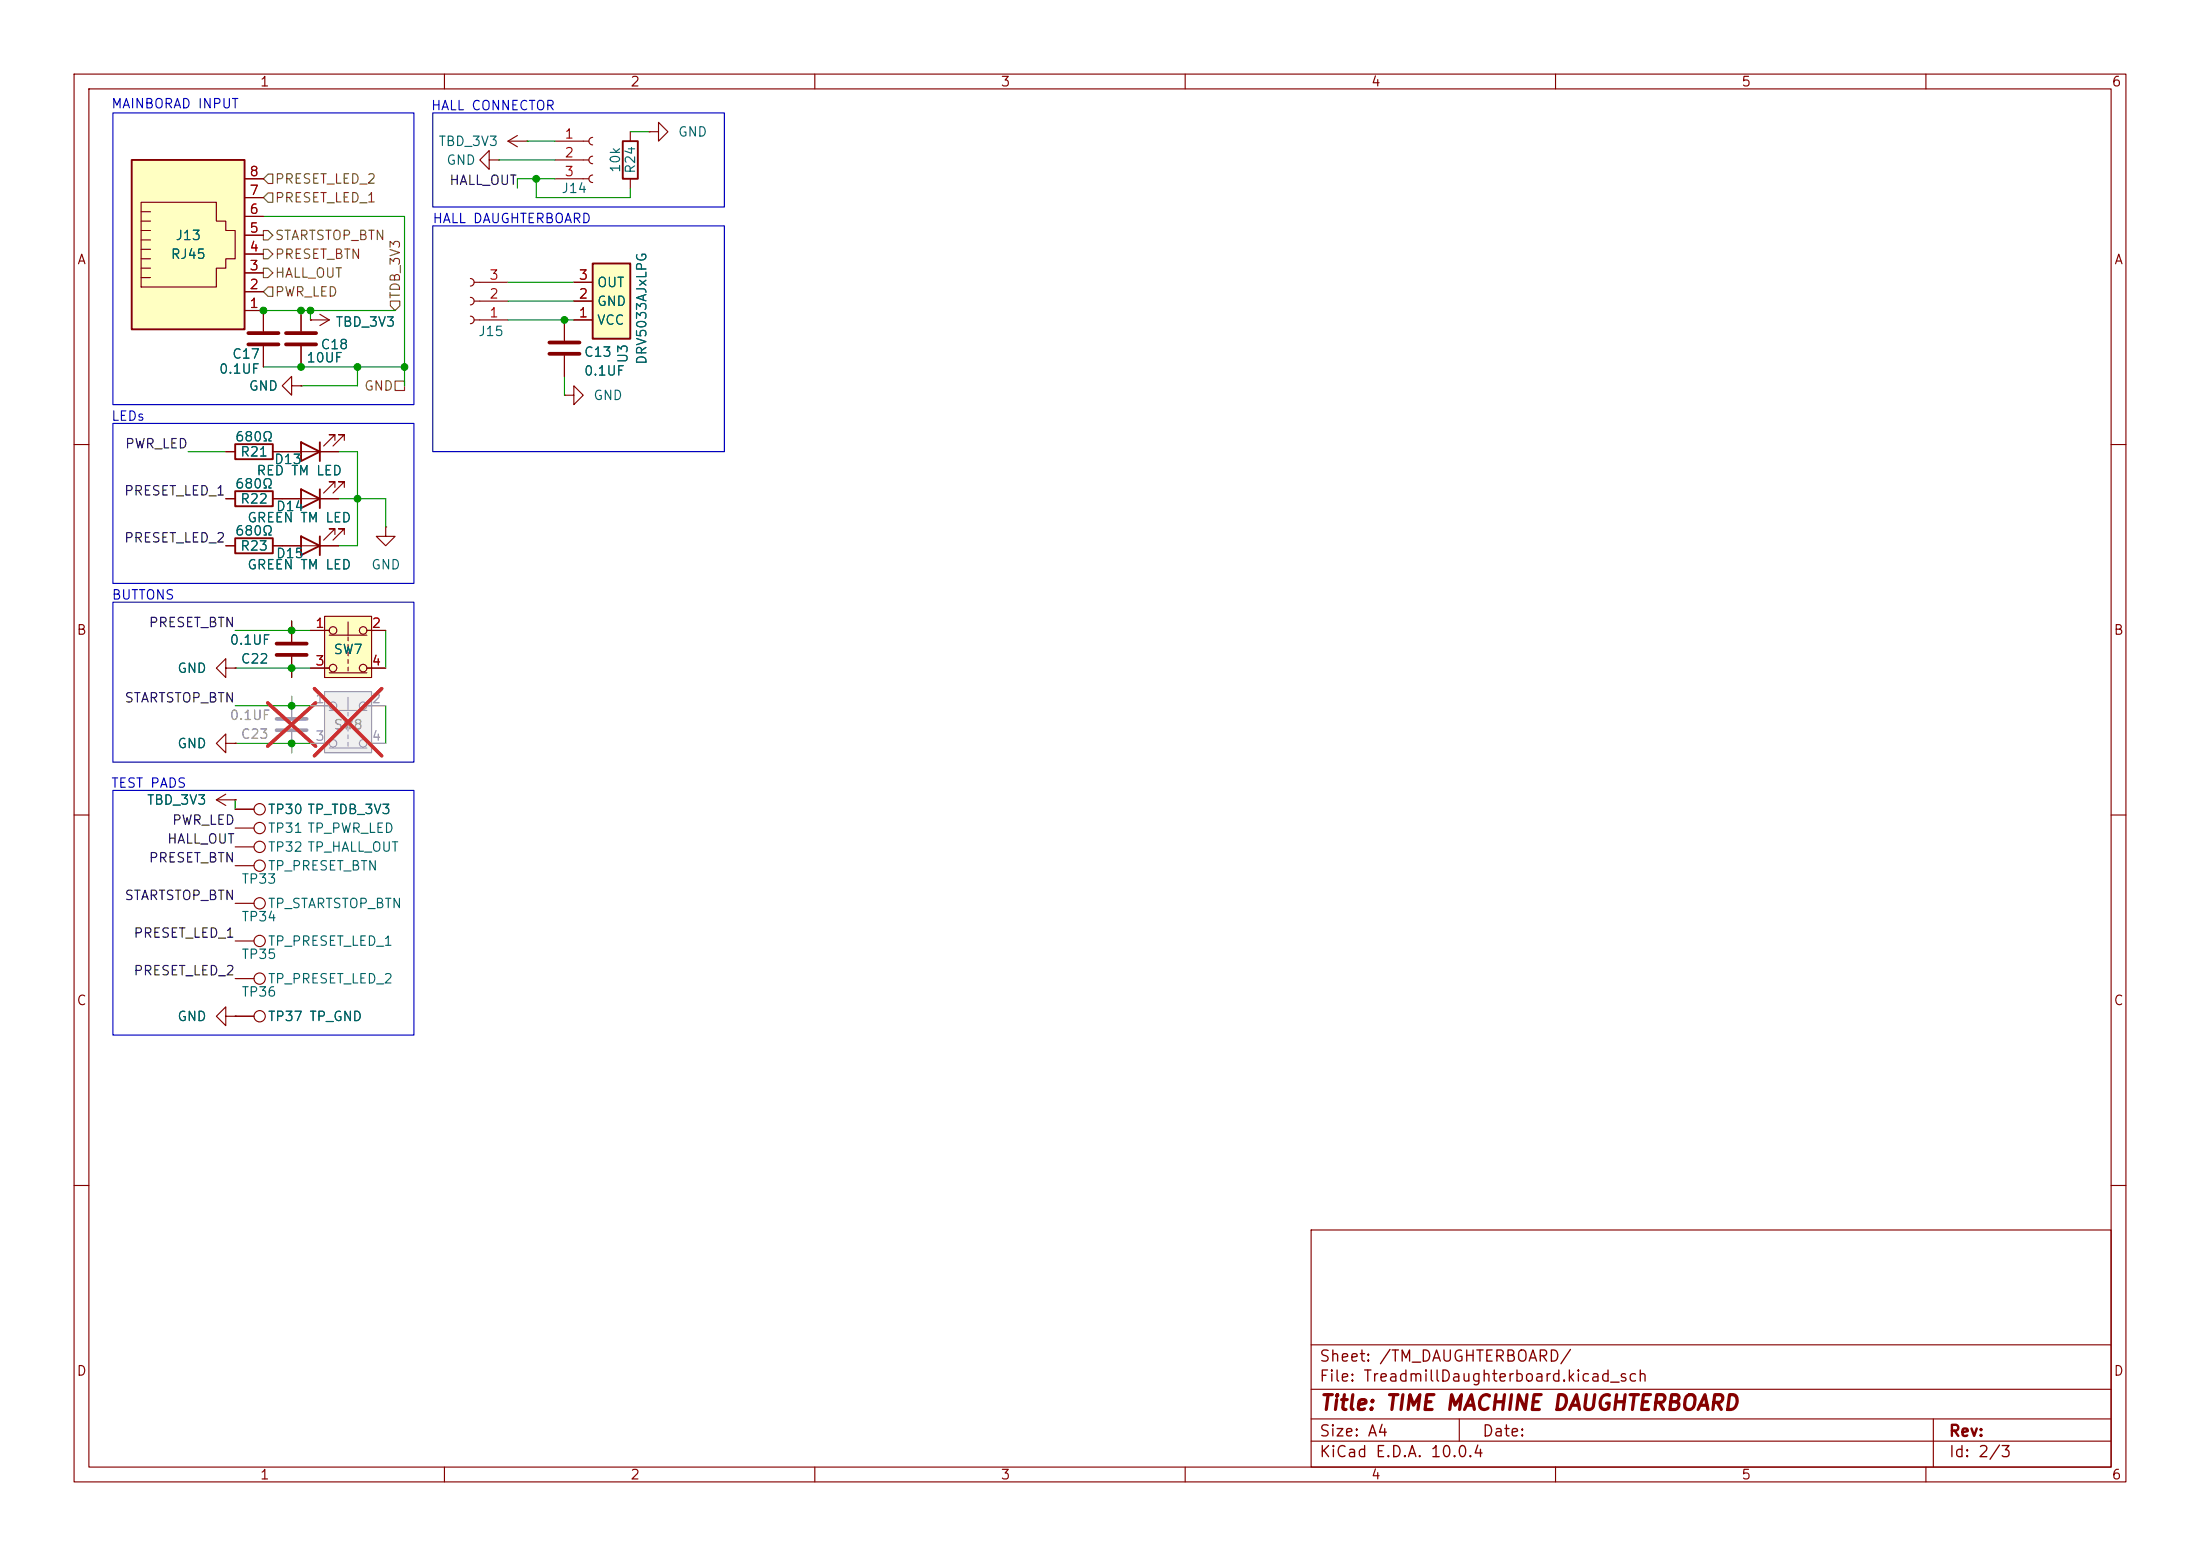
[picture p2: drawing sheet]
<svg xmlns="http://www.w3.org/2000/svg" width="297mm" height="210mm" viewBox="0 0 297 210" stroke-linecap="round" stroke-linejoin="round" font-family="sans-serif">
<g fill="none" stroke="#840000" stroke-width=".15">
<path d="M10 10h277v190h-277zM12 12h273v186h-273zM60 10v2M110 10v2M160 10v2M210 10v2M260 10v2M10 60h2M285 60h2M10 110h2M30.5 100.3v-1.2l-1.3 1.2 1.3 1.3v-1.3h1.2M31.7 100.3h.1"/>
<path d="M285 110h2M10 160h2M177 166h108v32h-108zM285 160h2M60 198v2M110 198v2M160 198v2M177 194.5h108M177 191.5h108M177 187.5h108M177 181.5h108M197 191.5v3"/>
<path d="M210 198v2M260 198v2M261 191.5v6.5"/>
</g>
<path d="M80 35.6h5.1v10.1h-5.1z" fill="#ffffc2"/>
<path d="M80 35.6h5.1v10.1h-5.1z" fill="none" stroke="#840000" stroke-width=".25"/>
<g fill="none" stroke="#840000" stroke-width=".15">
<path d="M68.6 19.1l1.2 .7M68.6 19.1h2.5M69.8 18.3l-1.2 .8M71.1 19.1h.1M63.5 37.6a.51 .51 0 0 1 .5 .5 .51 .51 0 0 1-.5 .5M64 38.1h4.6M66 21.6v-1.3l-1.2 1.3 1.2 1.3v-1.3h1.3M67.3 21.6h.1M77.5 38.1h2.5M41.9 43.2h.1M41.9 43.2h2.5M43.2 42.4l1.2 .8"/>
<path d="M44.4 43.2l-1.2 .7M63.5 42.7a.51 .51 0 0 1 .5 .5 .51 .51 0 0 1-.5 .5M63.5 40.1a.51 .51 0 0 1 .5 .5 .51 .51 0 0 1-.5 .5M64 43.2h4.6M64 40.6h4.6M76.2 53.3h1.3v-1.2l1.2 1.2-1.2 1.3v-1.3M76.2 53.3h.1M76.2 43.2v2.8M76.2 48v2.8M77.5 43.2h2.5M77.5 40.6h2.5M29.2 108l1.3 .7"/>
<path d="M29.2 108h2.5M30.5 107.2l-1.3 .8M31.7 108h.1M31.7 109.2h2.6M31.7 111.8h2.6M30.5 137.2v-1.3l-1.3 1.3 1.3 1.2v-1.2h1.2M31.7 137.2h.1M31.7 132.1h2.6M31.7 137.2h2.6M31.7 121.9h2.6"/>
<circle cx="35.1" cy="111.8" r=".76"/>
<circle cx="35.1" cy="109.2" r=".76"/>
<circle cx="35.1" cy="121.9" r=".76"/>
<circle cx="35.1" cy="132.1" r=".76"/>
<circle cx="35.1" cy="137.2" r=".76"/>
</g>
<path d="M74.2 46.2h4M74.2 47.8h4" fill="none" stroke="#840000" stroke-width=".51"/>
<path d="M43.8 83.2h6.4v8.2h-6.4z" fill="#ffffc2"/>
<g fill="none" stroke="#840000" stroke-width=".15">
<path d="M39.4 83.8v2.8M39.4 88.6v2.8M41.9 85.1h2.5M41.9 90.2h2.5M43.8 83.2h6.4v8.2h-6.4zM44.4 85.7h5.1M44.4 90.8h5.1M47 83.9v1.8M47 86v.5M47 87v.5M47 88v.5M47 89v.5"/>
<path d="M47 90v.6M49.5 85.1h2.6M49.5 90.2h2.6"/>
<circle cx="45" cy="85.1" r=".51"/>
<circle cx="45" cy="90.2" r=".51"/>
<circle cx="49" cy="90.2" r=".51"/>
<circle cx="49" cy="85.1" r=".51"/>
</g>
<path d="M37.3 88.4h4.1M37.3 86.9h4.1" fill="none" stroke="#840000" stroke-width=".51"/>
<path d="M37.3 98.6h4.1M37.3 97h4.1" fill="none" stroke="#a1a1a1" stroke-width=".51"/>
<path d="M39.4 94v2.8M39.4 98.8v2.8" fill="none" stroke="#a1a1a1" stroke-width=".15"/>
<path d="M36.1 94.9l6.5 5.8M42.6 94.9l-6.5 5.8" fill="none" stroke="#e12e31" stroke-width=".46"/>
<path d="M43.8 93.3h6.4v8.3h-6.4z" fill="#f0f0f0"/>
<g fill="none" stroke="#a1a1a1" stroke-width=".15">
<path d="M41.9 95.3h2.5M43.8 93.3h6.4v8.3h-6.4zM44.4 95.9h5.1M47 94.1v1.8M47 96.1v.5M47 97.2v.5M47 98.2v.5M47 99.2v.5M49.5 95.3h2.6M41.9 100.3h2.5M44.4 101h5.1M47 100.2v.5"/>
<path d="M49.5 100.3h2.6"/>
<circle cx="45" cy="95.3" r=".51"/>
<circle cx="49" cy="95.3" r=".51"/>
<circle cx="45" cy="100.3" r=".51"/>
<circle cx="49" cy="100.3" r=".51"/>
</g>
<path d="M42.4 92.9l9.1 9.1M51.5 92.9l-9.1 9.1" fill="none" stroke="#e12e31" stroke-width=".46"/>
<g fill="none" stroke="#840000" stroke-width=".15">
<path d="M74.9 19.1h4.6M80 18.5a.51 .51 0 0 0-.5 .6 .51 .51 0 0 0 .5 .5M85.1 17.8v1.3M87.6 17.8h1.3v-1.3l1.3 1.3-1.3 1.3v-1.3M87.6 17.8h.1M74.9 21.6h4.6M74.9 24.1h4.6M80 21.1a.51 .51 0 0 0-.5 .5 .51 .51 0 0 0 .5 .5M80 23.6a.51 .51 0 0 0-.5 .5 .51 .51 0 0 0 .5 .5M85.1 24.1v1.3M35.6 41.9v2.8M35.6 46.7v2.8"/>
<path d="M40.6 41.9v2.8M40.6 46.7v2.8M45.2 59.4v-.7h-.8h.8l-1.5 1.5M46.5 59.4v-.7h-.8h.8l-1.5 1.5M30.5 73.7h1.2M30.5 61h1.2M30.5 67.3h1.2M36.8 73.7h8.9M36.8 61h8.9M36.8 67.3h8.9M45.2 72.1v-.7h-.8h.8l-1.5 1.5M45.2 65.8v-.8h-.8h.8l-1.5 1.5"/>
<path d="M46.5 72.1v-.7h-.8h.8l-1.5 1.5M46.5 65.8v-.8h-.8h.8l-1.5 1.5M52.1 71.1v1.3h1.2l-1.2 1.3-1.3-1.3h1.3M52.1 71.1h.1M30.5 90.2v-1.3l-1.3 1.3 1.3 1.2v-1.2h1.2M31.7 90.2h.1M31.7 114.3h2.6M31.7 116.8h2.6M31.7 127h2.6"/>
<circle cx="35.1" cy="116.8" r=".76"/>
<circle cx="35.1" cy="114.3" r=".76"/>
<circle cx="35.1" cy="127" r=".76"/>
</g>
<path d="M84.1 19.1h2v5h-2zM31.7 59.9h5.1v2.1h-5.1zM40.6 59.7l2.6 1.3-2.6 1.2zM43.2 59.7v2.5M31.7 72.6h5.1v2.1h-5.1zM31.7 66.3h5.1v2h-5.1zM40.6 72.4l2.6 1.3-2.6 1.2zM40.6 66l2.6 1.3-2.6 1.3zM43.2 66v2.6M43.2 72.4v2.5" fill="none" stroke="#840000" stroke-width=".25"/>
<path d="M33.5 45h4.1M33.5 46.5h4.1M38.6 45h4.1M38.6 46.5h4.1" fill="none" stroke="#840000" stroke-width=".51"/>
<path d="M17.8 21.6h15.2v22.9h-15.2z" fill="#ffffc2"/>
<g fill="none" stroke="#840000" stroke-width=".15">
<path d="M19 32.4h1.3M19 33.7h1.3M19 34.9h1.3M19 36.2h1.3M19 37.5h1.3M19 27.3h10.2v2.5h1.3v1.3h1.2v3.8h-1.2v1.3h-1.3v2.5h-10.2zM19 31.1h1.3M19 28.6h1.3M19 29.8h1.3M33 39.4h2.6M33 36.8h2.6M33 34.3h2.6"/>
<path d="M33 31.8h2.6M33 29.2h2.6M33 26.7h2.6M33 24.1h2.6M77.5 38.1h2.5M33 41.9h2.6v2.8M35.6 46.7v2.8M39.4 52.1v-1.3l-1.3 1.3 1.3 1.2v-1.2h1.2M40.6 52.1h.1M40.6 41.9v2.8M40.6 46.7v2.8M41.9 43.2h.1"/>
<path d="M76.2 43.2v2.8M76.2 48v2.8M77.5 43.2h2.5M77.5 40.6h2.5M30.5 73.7h1.2M30.5 67.3h1.2M30.5 61h1.2M36.8 73.7h3.8M36.8 67.3h3.8M36.8 61h3.8M43.2 73.7h2.5M43.2 67.3h2.5"/>
<path d="M43.2 61h2.5M31.7 90.2h.1M39.4 83.8v2.8M39.4 88.6v2.8M41.9 85.1h2.5M41.9 90.2h2.5M49.5 85.1h2.6M49.5 90.2h2.6M31.7 100.3h.1M31.7 108h.1M31.7 109.2h2.6M31.7 137.2h.1"/>
<path d="M31.7 137.2h2.6"/>
</g>
<path d="M17.8 21.6h15.2v22.9h-15.2z" fill="none" stroke="#840000" stroke-width=".25"/>
<path d="M35.6 24.1l.6-.6h.6v1.3h-.6zM35.6 26.7l.6-.7h.6v1.3h-.6zM35.6 39.4l.6-.7h.6v1.3h-.6zM35.6 33.7h.6l.6 .6-.6 .6h-.6zM35.6 36.2h.6l.6 .6-.6 .7h-.6zM35.6 31.1h.6l.6 .7-.6 .6h-.6zM52.7 40.6h1.3v.7l-.7 .6-.6-.6zM53.3 51.4h1.3v1.3h-1.3z" fill="none" stroke="#725600" stroke-width=".15"/>
<g fill="none" stroke="#009600" stroke-width=".15">
<path d="M71.1 19.1h3.8M85.1 17.8h2.5M35.6 29.2h19v22.9M67.3 21.6h7.6M68.6 38.1h8.9M72.4 24.1v2.6h12.7v-1.3M74.9 24.1h-5.1v1.3M35.6 49.5h19M35.6 41.9h17.7M41.9 41.9v1.3M48.3 49.5v2.6h-7.7M68.6 40.6h8.9"/>
<path d="M68.6 43.2h8.9M76.2 50.8v2.5M25.4 61h5.1M45.7 67.3h6.4v3.8M45.7 61h2.6v12.7h-2.6M31.7 90.2h10.2M31.7 85.1h10.2M31.7 95.3h10.2M39.4 83.8v1.3M39.4 90.2v1.2M39.4 94v1.3M52.1 85.1v5.1"/>
<path d="M52.1 95.3v5M31.7 100.3h10.2M31.7 108v1.2M39.4 100.3v1.3"/>
</g>
<path d="M15.2 15.2h40.7v39.4h-40.7zM58.4 15.2h39.4v12.7h-39.4zM58.4 30.5h39.4v30.5h-39.4zM15.2 57.2h40.7v21.5h-40.7zM15.2 81.3h40.7v21.6h-40.7zM15.2 106.7h40.7v33h-40.7z" fill="none" stroke="#0000c2" stroke-width=".15"/>
<path d="M39.4 94v2.8M39.4 98.8v2.8M41.9 95.3h2.5M49.5 95.3h2.6M41.9 100.3h2.5M49.5 100.3h2.6" fill="none" stroke="#a1a1a1" stroke-width=".15"/>
<path d="M36.1 94.9l6.5 5.8M42.4 92.9l9.1 9.1M42.6 94.9l-6.5 5.8M51.5 92.9l-9.1 9.1" fill="none" stroke="#e12e31" stroke-width=".46"/>
<g fill="#009600" stroke="#009600" stroke-width=".14">
<circle cx="39.4" cy="90.2" r=".46"/>
<circle cx="39.4" cy="85.1" r=".46"/>
<circle cx="54.6" cy="49.5" r=".46"/>
<circle cx="48.3" cy="49.5" r=".46"/>
<circle cx="40.6" cy="49.5" r=".46"/>
<circle cx="41.9" cy="41.9" r=".46"/>
<circle cx="40.6" cy="41.9" r=".46"/>
<circle cx="35.6" cy="41.9" r=".46"/>
<circle cx="72.4" cy="24.1" r=".46"/>
<circle cx="76.2" cy="43.2" r=".46"/>
<circle cx="39.4" cy="95.3" r=".46"/>
<circle cx="39.4" cy="100.3" r=".46"/>
<circle cx="48.3" cy="67.3" r=".46"/>
</g>
<text font-size="2" fill="#840000" x="178" y="190.8">Title: TIME MACHINE DAUGHTERBOARD</text>
<g font-size="1.5" fill="#840000">
<text x="178" y="184.2">Sheet: /TM_DAUGHTERBOARD/</text>
<text x="178" y="186.9">File: TreadmillDaughterboard.kicad_sch</text>
<text x="178" y="197.1">KiCad E.D.A. 10.0.4</text>
<text x="178" y="194.3">Size: A4</text>
<text x="200" y="194.3">Date:</text>
<text x="263" y="194.3">Rev:</text>
<text x="263" y="197.1">Id: 2/3</text>
</g>
<g font-size="1.3" fill="#840000">
<text x="35" y="12">1</text>
<text x="85" y="12">2</text>
<text x="135" y="12">3</text>
<text x="185" y="12">4</text>
<text x="235" y="12">5</text>
<text x="285" y="12">6</text>
<text x="10.3" y="36">A</text>
<text x="285.3" y="36">A</text>
<text x="10.3" y="86">B</text>
<text x="285.3" y="86">B</text>
<text x="10.3" y="136">C</text>
<text x="285.3" y="136">C</text>
<text x="10.3" y="186">D</text>
<text x="285.3" y="186">D</text>
<text x="35" y="200">1</text>
<text x="85" y="200">2</text>
<text x="135" y="200">3</text>
<text x="185" y="200">4</text>
<text x="235" y="200">5</text>
<text x="285" y="200">6</text>
</g>
<g font-size="1.3" fill="#0000c2">
<text x="14.9" y="14.9">MAINBORAD INPUT</text>
<text x="58.1" y="15.2">HALL CONNECTOR</text>
<text x="58.3" y="30.4">HALL DAUGHTERBOARD</text>
<text x="14.9" y="57.1">LEDs</text>
<text x="15" y="81.2">BUTTONS</text>
<text x="14.9" y="106.6">TEST PADS</text>
</g>
<g font-size="1.3" fill="#006464">
<text x="59.1" y="20">TBD_3V3</text>
<text x="60.2" y="22.6">GND</text>
<text x="84" y="23.4" transform="rotate(-90 84 23.4)">10k</text>
<text x="86.1" y="23.5" transform="rotate(-90 86.1 23.5)">R24</text>
<text x="91.4" y="18.8">GND</text>
<text x="75.7" y="26.4">J14</text>
<text x="23" y="35.3">RJ45</text>
<text x="23.6" y="32.7">J13</text>
<text x="80.5" y="41.6">GND</text>
<text x="80.5" y="39.1">OUT</text>
<text x="43.2" y="47.5">C18</text>
<text x="45.2" y="44.4">TBD_3V3</text>
<text x="64.5" y="45.7">J15</text>
<text x="80.5" y="44.2">VCC</text>
<text x="29.5" y="50.8">0.1UF</text>
<text x="31.3" y="48.7">C17</text>
<text x="33.5" y="53">GND</text>
<text x="41.3" y="49.2">10UF</text>
<text x="78.7" y="51">0.1UF</text>
<text x="78.7" y="48.5">C13</text>
<text x="85" y="49.1" transform="rotate(-90 85 49.1)">U3</text>
<text x="87.6" y="49.3" transform="rotate(-90 87.6 49.3)">DRV5033AJxLPG</text>
<text x="31.6" y="59.9">680Ω</text>
<text x="80" y="54.3">GND</text>
<text x="32.3" y="61.9">R21</text>
<text x="34.5" y="64.5">RED TM LED</text>
<text x="36.9" y="62.9">D13</text>
<text x="31.6" y="66.2">680Ω</text>
<text x="32.3" y="68.3">R22</text>
<text x="33.3" y="70.8">GREEN TM LED</text>
<text x="37.2" y="69.3">D14</text>
<text x="31.6" y="72.6">680Ω</text>
<text x="32.3" y="74.6">R23</text>
<text x="33.3" y="77.2">GREEN TM LED</text>
<text x="37.2" y="75.6">D15</text>
<text x="50" y="77.2">GND</text>
<text x="30.9" y="87.3">0.1UF</text>
<text x="32.4" y="89.9">C22</text>
<text x="45" y="88.6">SW7</text>
<text x="23.9" y="91.1">GND</text>
<text x="23.9" y="101.3">GND</text>
<text x="19.7" y="108.9">TBD_3V3</text>
<text x="36.1" y="110.2">TP30 TP_TDB_3V3</text>
<text x="36.1" y="112.7">TP31 TP_PWR_LED</text>
<text x="32.5" y="119.6">TP33</text>
<text x="36.1" y="115.3">TP32 TP_HALL_OUT</text>
<text x="36.1" y="117.8">TP_PRESET_BTN</text>
<text x="32.5" y="124.7">TP34</text>
<text x="36.1" y="122.9">TP_STARTSTOP_BTN</text>
<text x="32.5" y="129.7">TP35</text>
<text x="36.1" y="128">TP_PRESET_LED_1</text>
<text x="32.5" y="134.8">TP36</text>
<text x="36.1" y="133.1">TP_PRESET_LED_2</text>
<text x="23.9" y="138.1">GND</text>
<text x="36.1" y="138.1">TP37 TP_GND</text>
</g>
<g font-size="1.3" fill="#a90000">
<text x="76.1" y="19">1</text>
<text x="76.1" y="21.6">2</text>
<text x="33.6" y="29.2">6</text>
<text x="33.6" y="26.6">7</text>
<text x="33.6" y="24.1">8</text>
<text x="76.1" y="24.1">3</text>
<text x="33.6" y="34.3">4</text>
<text x="33.6" y="31.7">5</text>
<text x="33.6" y="41.9">1</text>
<text x="33.6" y="39.3">2</text>
<text x="33.6" y="36.8">3</text>
<text x="66" y="40.6">2</text>
<text x="66" y="38.1">3</text>
<text x="78" y="40.6">2</text>
<text x="78" y="38.1">3</text>
<text x="66" y="43.2">1</text>
<text x="78" y="43.2">1</text>
<text x="42.5" y="85.1">1</text>
<text x="50.1" y="85.1">2</text>
<text x="42.5" y="90.1">3</text>
<text x="50.1" y="90.1">4</text>
</g>
<g font-size="1.3" fill="#725600">
<text x="37" y="25.1">PRESET_LED_2</text>
<text x="37" y="27.6">PRESET_LED_1</text>
<text x="37" y="35.3">PRESET_BTN</text>
<text x="37" y="32.7">STARTSTOP_BTN</text>
<text x="37" y="40.3">PWR_LED</text>
<text x="37" y="37.8">HALL_OUT</text>
<text x="54.3" y="40.4" transform="rotate(-90 54.3 40.4)">TDB_3V3</text>
<text x="49.1" y="53">GND</text>
</g>
<g font-size="1.3" fill="#0f0f0f">
<text x="60.6" y="25.3">HALL_OUT</text>
<text x="16.8" y="60.8">PWR_LED</text>
<text x="16.7" y="67.2">PRESET_LED_1</text>
<text x="16.7" y="73.5">PRESET_LED_2</text>
<text x="20" y="85">PRESET_BTN</text>
<text x="16.7" y="95.1">STARTSTOP_BTN</text>
<text x="23.1" y="111.6">PWR_LED</text>
<text x="20" y="116.7">PRESET_BTN</text>
<text x="22.5" y="114.2">HALL_OUT</text>
<text x="16.7" y="121.8">STARTSTOP_BTN</text>
<text x="17.9" y="126.9">PRESET_LED_1</text>
<text x="17.9" y="132">PRESET_LED_2</text>
</g>
<g font-size="1.3" fill="#aaa">
<text x="42.5" y="95.2">1</text>
<text x="50.1" y="95.2">2</text>
<text x="42.5" y="100.3">3</text>
<text x="50.1" y="100.3">4</text>
</g>
<g font-size="1.3" fill="#989898">
<text x="30.9" y="97.5">0.1UF</text>
<text x="32.4" y="100">C23</text>
<text x="45" y="98.8">SW8</text>
</g>
</svg>
